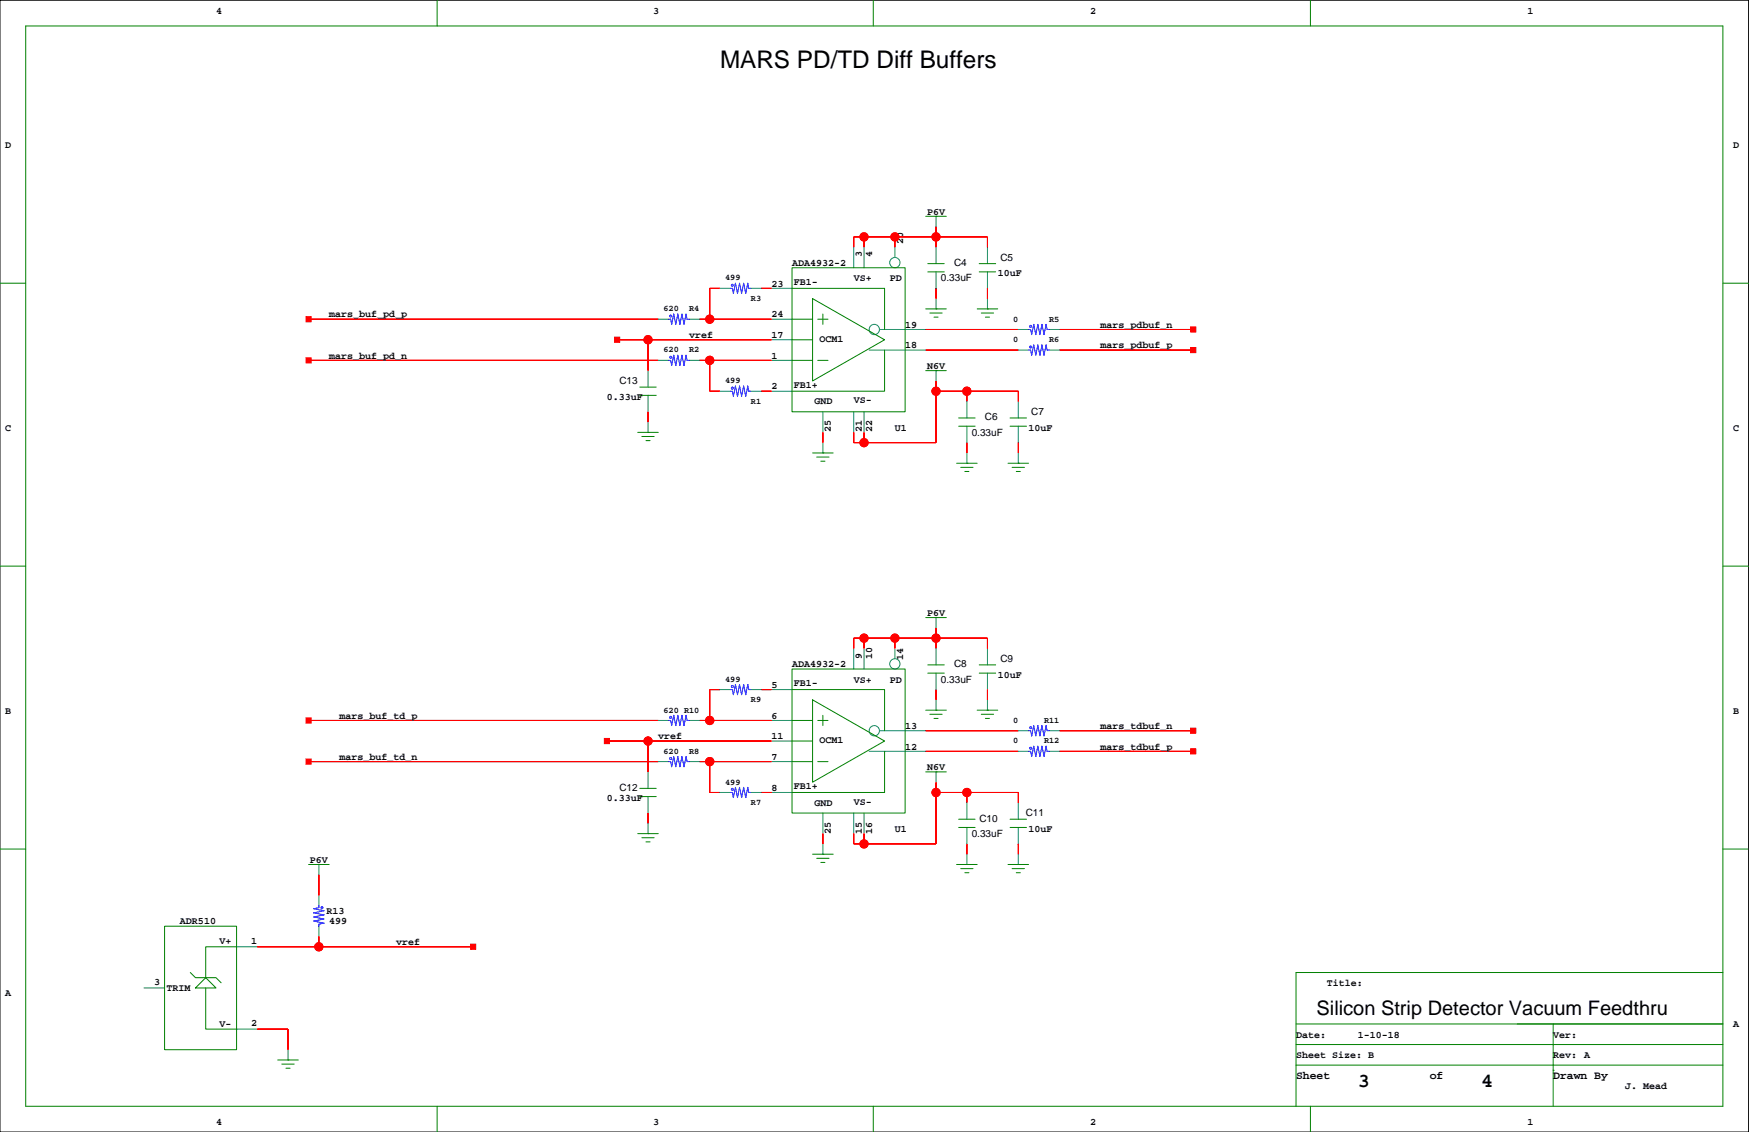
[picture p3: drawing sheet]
<svg xmlns="http://www.w3.org/2000/svg" width="432mm" height="279mm" viewBox="0 0 432 279" stroke-linecap="round" stroke-linejoin="round" font-family="sans-serif">
<path d="M0 .1h431.7v279.3h-431.7z" fill="none" stroke="#000" stroke-width=".25"/>
<g fill="none" stroke="#008000" stroke-width=".25">
<path d="M6.3 6.4h419.1v266.7h-419.1zM107.9 .1v6.3M215.6 .1v6.3M323.5 .1v6.3M228.5 53.4h5.1M231.1 53.4h.1M0 69.9h6.3M195.5 66.1h28v35.5h-28zM195.5 71.2h22.9v10.1M195.5 78.8h5.1M200.6 73.7l17.8 10.2-17.8 10.1zM201.9 78.8h2.5"/>
<path d="M203.2 77.5v2.6M228.5 76.2h5.1M229.1 67.1h4M229.1 65.1h4M229.6 77.3h3M230.6 78.3h1M231.1 76.2h.1M241.2 76.2h5.1M241.8 67.1h4M241.8 65.1h4M242.3 77.3h3M243.3 78.3h1"/>
<path d="M243.8 76.2h.1M425.4 69.9h6.3M158 97.6h4M158 95.5h4M195.5 88.9h5.1M195.5 83.9h5.1M201.9 88.9h2.5M218.4 86.4v10.2h-22.9M228.5 91.5h5.1M231.1 91.5h.1M157.4 106.7h5.1M158.5 107.7h3"/>
<path d="M159.5 108.8h1M160 106.7h.1M200.6 111.8h5.1M201.6 112.8h3.1M202.6 113.8h1.1M203.2 111.8h.1M236.2 114.3h5M236.7 105.2h4M236.7 103.2h4M237.2 115.4h3M238.2 116.4h1M238.7 114.3h.1"/>
<path d="M248.9 114.3h5M249.4 105.2h4M249.4 103.2h4M249.9 115.4h3M250.9 116.4h1M251.4 114.3h.1M0 139.7h6.3M425.4 139.7h6.3M228.5 152.4h5.1M231.1 152.4h.1M195.5 165.1h28v35.6h-28zM195.5 170.2h22.9v10.2"/>
<path d="M195.5 177.8h5.1M200.6 172.7l17.8 10.2-17.8 10.2zM201.9 177.8h2.5M203.2 176.6v2.5M228.5 175.3h5.1M229.1 166.1h4M229.1 164.1h4M229.6 176.3h3M230.6 177.3h1M231.1 175.3h.1M241.2 175.3h5.1M241.8 166.1h4"/>
<path d="M241.8 164.1h4M242.3 176.3h3M243.3 177.3h1M243.8 175.3h.1M158 196.6h4M158 194.6h4M195.5 188h5.1M195.5 182.9h5.1M201.9 188h2.5M218.4 185.4v10.2h-22.9M228.5 190.5h5.1M231.1 190.5h.1"/>
<path d="M0 209.6h6.3M76.2 213.4h5.1M78.7 213.4h.1M157.4 205.8h5.1M158.5 206.8h3M159.5 207.8h1M160 205.8h.1M200.6 210.8h5.1M201.6 211.9h3.1M202.6 212.9h1.1M203.2 210.8h.1M236.2 213.4h5"/>
<path d="M236.7 204.2h4M236.7 202.2h4M237.2 214.4h3M238.2 215.4h1M238.7 213.4h.1M248.9 213.4h5M249.4 204.2h4M249.4 202.2h4M249.9 214.4h3M250.9 215.4h1M251.4 213.4h.1M425.4 209.6h6.3"/>
<path d="M40.6 228.6h17.8v30.5h-17.8zM58.4 233.7h-7.6v7.6M47 240l1.2 1.3h5.1l1.3 1.3M48.2 243.8l2.6-2.5 2.5 2.5zM50.8 243.8v10.2h7.6M320 257.8h105.4M320 252.7h105.4M383.5 252.7v20.4M425.4 240h-105.4v33.1M68.6 261.6h5M69.6 262.6h3M70.6 263.7h1"/>
<path d="M71.1 261.6h.1M107.9 273.1v6.3M215.6 273.1v6.3M320 262.9h105.4M323.5 273.1v6.3M383.5 264.2h.1"/>
</g>
<g fill="none" stroke="#008080" stroke-width=".25">
<path d="M231.1 53.4v2.5M162.5 78.8h2.6M170.1 78.8h2.6M177.8 71.2h2.5M185.4 71.2h2.5M190.5 78.8h5M190.5 71.2h5M210.8 61v5.1M213.3 61v5.1M220.9 61v2.5M231.1 61v4.1M231.1 67.1v4.1"/>
<path d="M231.1 73.7v2.5M243.8 61v4.1M243.8 67.1v4.1M243.8 73.7v2.5M160 91.5v4M160 97.6v4M162.5 88.9h2.6M170.1 88.9h2.6M177.8 96.6h2.5M185.4 96.6h2.5M190.5 88.9h5M190.5 96.6h5"/>
<path d="M190.5 83.9h5M214.6 86.4h13.9M217.1 81.3h11.4M231.1 91.5v2.5M238.7 99.1v4.1M251.4 99.1v4.1M251.4 81.3h2.5M251.4 86.4h2.5M259 81.3h2.6M259 86.4h2.6M160 104.2v2.5M203.2 101.6v5.1"/>
<path d="M203.2 109.3v2.5M210.8 101.6v5.1M213.3 101.6v5.1M238.7 105.2v4.1M238.7 111.8v2.5M251.4 105.2v4.1M251.4 111.8v2.5M231.1 152.4v2.6M162.5 177.8h2.6M170.1 177.8h2.6M177.8 170.2h2.5M185.4 170.2h2.5"/>
<path d="M190.5 177.8h5M190.5 170.2h5M210.8 160v5.1M213.3 160v5.1M220.9 160v2.6M231.1 160v4.1M231.1 166.1v4.1M231.1 172.7v2.6M243.8 160v4.1M243.8 166.1v4.1M243.8 172.7v2.6M160 190.5v4.1"/>
<path d="M160 196.6v4.1M162.5 188h2.6M170.1 188h2.6M177.8 195.6h2.5M185.4 195.6h2.5M190.5 188h5M190.5 195.6h5M190.5 182.9h5M214.6 185.4h13.9M217.1 180.4h11.4M231.1 190.5v2.6M238.7 198.1v4.1"/>
<path d="M251.4 198.1v4.1M251.4 180.4h2.5M251.4 185.4h2.5M259 180.4h2.6M259 185.4h2.6M78.7 213.4v2.5M160 203.2v2.6M203.2 200.7v5.1M203.2 208.3v2.5M210.8 200.7v5.1M213.3 200.7v5.1M238.7 204.2v4.1"/>
<path d="M238.7 210.8v2.6M251.4 204.2v4.1M251.4 210.8v2.6M58.4 233.7h5.1M78.7 221v2.5M78.7 228.6v2.6M35.6 243.8h5M58.4 254h5.1M71.1 259.1v2.5"/>
<circle cx="220.9" cy="64.8" r="1.27"/>
<circle cx="215.9" cy="81.3" r="1.27"/>
<circle cx="220.9" cy="163.9" r="1.27"/>
<circle cx="215.9" cy="180.4" r="1.27"/>
</g>
<g fill="#f00" stroke="#f00" stroke-width=".25">
<path d="M231.1 71.2v2.5z" fill-rule="evenodd"/>
<path d="M243.8 71.2v2.5z" fill-rule="evenodd"/>
<path d="M238.7 109.3v2.5z" fill-rule="evenodd"/>
<path d="M251.4 109.3v2.5z" fill-rule="evenodd"/>
<path d="M231.1 170.2v2.5z" fill-rule="evenodd"/>
<path d="M243.8 170.2v2.5z" fill-rule="evenodd"/>
<path d="M238.7 208.3v2.5z" fill-rule="evenodd"/>
<path d="M251.4 208.3v2.5z" fill-rule="evenodd"/>
<path d="M160 200.7v2.5z" fill-rule="evenodd"/>
<path d="M160 101.6v2.6z" fill-rule="evenodd"/>
<path d="M203.2 106.7v2.6z" fill-rule="evenodd"/>
<path d="M203.2 205.8v2.5z" fill-rule="evenodd"/>
<path d="M261.6 86.4h33z" fill-rule="evenodd"/>
<path d="M293.9 85.8h1.3v1.2h-1.3z" fill-rule="evenodd"/>
<path d="M261.6 81.3h33z" fill-rule="evenodd"/>
<path d="M293.9 80.7h1.3v1.3h-1.3z" fill-rule="evenodd"/>
<path d="M152.4 83.9h7.6z" fill-rule="evenodd"/>
<path d="M160 83.9v7.6z" fill-rule="evenodd"/>
<path d="M160 83.9h30.5z" fill-rule="evenodd"/>
<path d="M151.7 83.2h1.3v1.3h-1.3z" fill-rule="evenodd"/>
<path d="M160 182.9h30.5z" fill-rule="evenodd"/>
<path d="M160 182.9v7.6z" fill-rule="evenodd"/>
<path d="M149.8 182.9h10.2z" fill-rule="evenodd"/>
<path d="M149.2 182.3h1.3v1.2h-1.3z" fill-rule="evenodd"/>
<path d="M261.6 185.4h33z" fill-rule="evenodd"/>
<path d="M293.9 184.8h1.3v1.3h-1.3z" fill-rule="evenodd"/>
<path d="M261.6 180.4h33z" fill-rule="evenodd"/>
<path d="M293.9 179.7h1.3v1.3h-1.3z" fill-rule="evenodd"/>
<path d="M210.8 58.5v2.5z" fill-rule="evenodd"/>
<path d="M210.8 58.5h2.5z" fill-rule="evenodd"/>
<path d="M243.8 58.5v2.5z" fill-rule="evenodd"/>
<path d="M220.9 58.5v2.5z" fill-rule="evenodd"/>
<path d="M220.9 58.5h10.2z" fill-rule="evenodd"/>
<path d="M213.3 58.5v2.5z" fill-rule="evenodd"/>
<path d="M213.3 58.5h7.6z" fill-rule="evenodd"/>
<path d="M231.1 58.5h12.7z" fill-rule="evenodd"/>
<path d="M231.1 55.9v2.6z" fill-rule="evenodd"/>
<path d="M231.1 58.5v2.5z" fill-rule="evenodd"/>
<path d="M231.1 155v2.5z" fill-rule="evenodd"/>
<path d="M231.1 157.5v2.5z" fill-rule="evenodd"/>
<path d="M210.8 157.5v2.5z" fill-rule="evenodd"/>
<path d="M210.8 157.5h2.5z" fill-rule="evenodd"/>
<path d="M213.3 157.5v2.5z" fill-rule="evenodd"/>
<path d="M213.3 157.5h7.6z" fill-rule="evenodd"/>
<path d="M220.9 157.5v2.5z" fill-rule="evenodd"/>
<path d="M243.8 157.5v2.5z" fill-rule="evenodd"/>
<path d="M231.1 157.5h12.7z" fill-rule="evenodd"/>
<path d="M220.9 157.5h10.2z" fill-rule="evenodd"/>
<path d="M213.3 106.7v2.6z" fill-rule="evenodd"/>
<path d="M210.8 106.7v2.6z" fill-rule="evenodd"/>
<path d="M210.8 109.3h2.5z" fill-rule="evenodd"/>
<path d="M213.3 109.3h17.8z" fill-rule="evenodd"/>
<path d="M231.1 96.6v12.7z" fill-rule="evenodd"/>
<path d="M231.1 94v2.6z" fill-rule="evenodd"/>
<path d="M251.4 96.6v2.5z" fill-rule="evenodd"/>
<path d="M238.7 96.6h12.7z" fill-rule="evenodd"/>
<path d="M231.1 96.6h7.6z" fill-rule="evenodd"/>
<path d="M238.7 96.6v2.5z" fill-rule="evenodd"/>
<path d="M231.1 193.1v2.5z" fill-rule="evenodd"/>
<path d="M210.8 208.3h2.5z" fill-rule="evenodd"/>
<path d="M213.3 205.8v2.5z" fill-rule="evenodd"/>
<path d="M231.1 195.6v12.7z" fill-rule="evenodd"/>
<path d="M231.1 195.6h7.6z" fill-rule="evenodd"/>
<path d="M251.4 195.6v2.5z" fill-rule="evenodd"/>
<path d="M238.7 195.6v2.5z" fill-rule="evenodd"/>
<path d="M213.3 208.3h17.8z" fill-rule="evenodd"/>
<path d="M210.8 205.8v2.5z" fill-rule="evenodd"/>
<path d="M238.7 195.6h12.7z" fill-rule="evenodd"/>
<path d="M175.2 88.9v7.7z" fill-rule="evenodd"/>
<path d="M175.2 96.6h2.6z" fill-rule="evenodd"/>
<path d="M172.7 88.9h2.5z" fill-rule="evenodd"/>
<path d="M175.2 88.9h15.3z" fill-rule="evenodd"/>
<path d="M187.9 96.6h2.6z" fill-rule="evenodd"/>
<path d="M187.9 71.2h2.6z" fill-rule="evenodd"/>
<path d="M172.7 78.8h2.5z" fill-rule="evenodd"/>
<path d="M175.2 71.2h2.6z" fill-rule="evenodd"/>
<path d="M175.2 71.2v7.6z" fill-rule="evenodd"/>
<path d="M175.2 78.8h15.3z" fill-rule="evenodd"/>
<path d="M228.5 86.4h22.9z" fill-rule="evenodd"/>
<path d="M228.5 81.3h22.9z" fill-rule="evenodd"/>
<path d="M175.2 188h15.3z" fill-rule="evenodd"/>
<path d="M172.7 188h2.5z" fill-rule="evenodd"/>
<path d="M175.2 195.6h2.6z" fill-rule="evenodd"/>
<path d="M175.2 188v7.6z" fill-rule="evenodd"/>
<path d="M187.9 195.6h2.6z" fill-rule="evenodd"/>
<path d="M187.9 170.2h2.6z" fill-rule="evenodd"/>
<path d="M175.2 170.2h2.6z" fill-rule="evenodd"/>
<path d="M175.2 177.8h15.3z" fill-rule="evenodd"/>
<path d="M175.2 170.2v7.6z" fill-rule="evenodd"/>
<path d="M172.7 177.8h2.5z" fill-rule="evenodd"/>
<path d="M228.5 185.4h22.9z" fill-rule="evenodd"/>
<path d="M228.5 180.4h22.9z" fill-rule="evenodd"/>
<path d="M76.2 188h86.3z" fill-rule="evenodd"/>
<path d="M75.5 187.3h1.3v1.3h-1.3z" fill-rule="evenodd"/>
<path d="M76.2 177.8h86.3z" fill-rule="evenodd"/>
<path d="M75.5 177.2h1.3v1.3h-1.3z" fill-rule="evenodd"/>
<path d="M76.2 78.8h86.3z" fill-rule="evenodd"/>
<path d="M75.5 78.2h1.3v1.2h-1.3z" fill-rule="evenodd"/>
<path d="M76.2 88.9h86.3z" fill-rule="evenodd"/>
<path d="M75.5 88.3h1.3v1.3h-1.3z" fill-rule="evenodd"/>
<path d="M78.7 215.9v5.1z" fill-rule="evenodd"/>
<path d="M78.7 233.7h38.1z" fill-rule="evenodd"/>
<path d="M78.7 231.2v2.5z" fill-rule="evenodd"/>
<path d="M63.5 233.7h15.2z" fill-rule="evenodd"/>
<path d="M116.2 233.1h1.2v1.2h-1.2z" fill-rule="evenodd"/>
<path d="M63.5 254h7.6z" fill-rule="evenodd"/>
<path d="M71.1 254v5.1z" fill-rule="evenodd"/>
<circle cx="160" cy="83.9" r="1.02"/>
<circle cx="160" cy="182.9" r="1.02"/>
<circle cx="213.3" cy="58.5" r="1.02"/>
<circle cx="220.9" cy="58.5" r="1.02"/>
<circle cx="231.1" cy="58.5" r="1.02"/>
<circle cx="213.3" cy="157.5" r="1.02"/>
<circle cx="220.9" cy="157.5" r="1.02"/>
<circle cx="231.1" cy="157.5" r="1.02"/>
<circle cx="213.3" cy="109.3" r="1.02"/>
<circle cx="231.1" cy="96.6" r="1.02"/>
<circle cx="238.7" cy="96.6" r="1.02"/>
<circle cx="231.1" cy="195.6" r="1.02"/>
<circle cx="213.3" cy="208.3" r="1.02"/>
<circle cx="238.7" cy="195.6" r="1.02"/>
<circle cx="175.2" cy="88.9" r="1.02"/>
<circle cx="175.2" cy="78.8" r="1.02"/>
<circle cx="175.2" cy="188" r="1.02"/>
<circle cx="175.2" cy="177.8" r="1.02"/>
<circle cx="78.7" cy="233.7" r="1.02"/>
</g>
<g fill="none" stroke="#f00" stroke-width=".25">
<path d="M213.3 58.5v2.5M220.9 58.5v2.5M231.1 55.9v5.1M76.2 78.8h86.3M172.7 78.8h17.8M177.8 71.2h-2.6v7.6M187.9 71.2h2.6M210.8 61v-2.5h33v2.5M231.1 71.2v2.5M243.8 71.2v2.5M76.2 88.9h86.3M152.4 83.9h38.1"/>
<path d="M160 83.9v7.6M172.7 88.9h17.8M175.2 88.9v7.7h2.6M187.9 96.6h2.6M228.5 86.4h22.9M228.5 81.3h22.9M231.1 94v15.3h-20.3v-2.6M231.1 96.6h20.3v2.5M238.7 96.6v2.5M261.6 86.4h33M261.6 81.3h33M160 101.6v2.6"/>
<path d="M203.2 106.7v2.6M213.3 106.7v2.6M238.7 109.3v2.5M251.4 109.3v2.5M213.3 157.5v2.5M220.9 157.5v2.5M231.1 155v5M76.2 177.8h86.3M172.7 177.8h17.8M177.8 170.2h-2.6v7.6M187.9 170.2h2.6M210.8 160v-2.5h33v2.5"/>
<path d="M231.1 170.2v2.5M243.8 170.2v2.5M76.2 188h86.3M149.8 182.9h40.7M160 182.9v7.6M172.7 188h17.8M175.2 188v7.6h2.6M187.9 195.6h2.6M228.5 185.4h22.9M228.5 180.4h22.9M231.1 193.1v15.2h-20.3v-2.5M231.1 195.6h20.3v2.5"/>
<path d="M238.7 195.6v2.5M261.6 185.4h33M261.6 180.4h33M78.7 215.9v5.1M160 200.7v2.5M203.2 205.8v2.5M213.3 205.8v2.5M238.7 208.3v2.5M251.4 208.3v2.5M63.5 233.7h53.3M78.7 231.2v2.5M63.5 254h7.6v5.1"/>
<circle cx="213.3" cy="58.5" r="1.02"/>
<circle cx="220.9" cy="58.5" r="1.02"/>
<circle cx="231.1" cy="58.5" r="1.02"/>
<circle cx="175.2" cy="78.8" r="1.02"/>
<circle cx="160" cy="83.9" r="1.02"/>
<circle cx="175.2" cy="88.9" r="1.02"/>
<circle cx="231.1" cy="96.6" r="1.02"/>
<circle cx="238.7" cy="96.6" r="1.02"/>
<circle cx="213.3" cy="109.3" r="1.02"/>
<circle cx="213.3" cy="157.5" r="1.02"/>
<circle cx="220.9" cy="157.5" r="1.02"/>
<circle cx="231.1" cy="157.5" r="1.02"/>
<circle cx="175.2" cy="177.8" r="1.02"/>
<circle cx="160" cy="182.9" r="1.02"/>
<circle cx="175.2" cy="188" r="1.02"/>
<circle cx="231.1" cy="195.6" r="1.02"/>
<circle cx="238.7" cy="195.6" r="1.02"/>
<circle cx="213.3" cy="208.3" r="1.02"/>
<circle cx="78.7" cy="233.7" r="1.02"/>
</g>
<g fill="none" stroke="#00f" stroke-width=".25">
<path d="M165.1 78.8h.5l.2 1.3 .5-2.6 .5 2.6 .5-2.6 .6 2.6 .5-2.6 .5 2.6 .5-2.6 .2 1.3h.5M180.3 71.2h.5l.3 1.2 .5-2.5 .5 2.5 .5-2.5 .5 2.5 .5-2.5 .5 2.5 .5-2.5 .3 1.3h.5M165.1 88.9h.5l.2 1.3 .5-2.5 .5 2.5 .5-2.5 .6 2.5 .5-2.5 .5 2.5 .5-2.5 .2 1.2h.5M180.3 96.6h.5l.3 1.2 .5-2.5 .5 2.5 .5-2.5 .5 2.5 .5-2.5 .5 2.5 .5-2.5 .3 1.3h.5M253.9 81.3h.6l.2 1.3 .5-2.5 .5 2.5 .5-2.5 .5 2.5 .5-2.5 .6 2.5 .5-2.5 .2 1.2h.5M253.9 86.4h.6l.2 1.3 .5-2.6 .5 2.6 .5-2.6 .5 2.6 .5-2.6 .6 2.6 .5-2.6 .2 1.3h.5M165.1 177.8h.5l.2 1.3 .5-2.5 .5 2.5 .5-2.5 .6 2.5 .5-2.5 .5 2.5 .5-2.5 .2 1.2h.5M180.3 170.2h.5l.3 1.3 .5-2.6 .5 2.6 .5-2.6 .5 2.6 .5-2.6 .5 2.6 .5-2.6 .3 1.3h.5M165.1 188h.5l.2 1.3 .5-2.6 .5 2.6 .5-2.6 .6 2.6 .5-2.6 .5 2.6 .5-2.6 .2 1.3h.5M180.3 195.6h.5l.3 1.3 .5-2.6 .5 2.6 .5-2.6 .5 2.6 .5-2.6 .5 2.6 .5-2.6 .3 1.3h.5M253.9 180.4h.6l.2 1.2 .5-2.5 .5 2.5 .5-2.5 .5 2.5 .5-2.5 .6 2.5 .5-2.5 .2 1.3h.5M253.9 185.4h.6l.2 1.3 .5-2.5 .5 2.5 .5-2.5 .5 2.5 .5-2.5 .6 2.5 .5-2.5 .2 1.2h.5"/>
<path d="M78.7 223.5v.5l-1.2 .3 2.5 .5-2.5 .5 2.5 .5-2.5 .5 2.5 .5-2.5 .5 2.5 .5-1.3 .3v.5"/>
<circle cx="165.6" cy="78" r=".25"/>
<circle cx="180.8" cy="70.4" r=".25"/>
<circle cx="165.6" cy="88.2" r=".25"/>
<circle cx="180.8" cy="95.8" r=".25"/>
<circle cx="254.5" cy="85.6" r=".25"/>
<circle cx="254.5" cy="80.6" r=".25"/>
<circle cx="165.6" cy="177.1" r=".25"/>
<circle cx="180.8" cy="169.4" r=".25"/>
<circle cx="254.5" cy="179.6" r=".25"/>
<circle cx="165.6" cy="187.2" r=".25"/>
<circle cx="180.8" cy="194.8" r=".25"/>
<circle cx="254.5" cy="184.7" r=".25"/>
<circle cx="79.5" cy="224" r=".25"/>
</g>
<text font-size="6" x="177.8" y="16.8">MARS PD/TD Diff Buffers</text>
<g font-size="4.9">
<text x="325" y="250.6">Silicon Strip Detector Vacuum Feedthru</text>
<text x="335.2" y="268.4">3</text>
<text x="365.7" y="268.4">4</text>
</g>
<g font-size="2.8">
<text x="320" y="266.2">Sheet</text>
<text x="353" y="266.2">of</text>
<text x="383.5" y="266.2">Drawn By</text>
</g>
<g font-size="2.5">
<text x="53.3" y="3.4">4</text>
<text x="161.3" y="3.4">3</text>
<text x="269.2" y="3.4">2</text>
<text x="377.1" y="3.4">1</text>
<text x="1.3" y="36.4">D</text>
<text x="427.9" y="36.4">D</text>
<text x="228.9" y="53">P6V</text>
<text x="195.5" y="65.6">ADA4932-2</text>
<text x="212.8" y="63.5" transform="rotate(-90 212.8 63.5)">3</text>
<text x="215.3" y="63.5" transform="rotate(-90 215.3 63.5)">4</text>
<text x="223" y="60.2" transform="rotate(-90 223 60.2)">20</text>
<text x="235.5" y="65.6">C4</text>
<text x="247" y="64.4">C5</text>
<text x="190.5" y="70.7">23</text>
<text x="196" y="70.4">FB1-</text>
<text x="210.8" y="69.5">VS+</text>
<text x="219.7" y="69.5">PD</text>
<text x="232.3" y="69.5">0.33uF</text>
<text x="246.3" y="68.2">10uF</text>
<text x="81.3" y="78.3">mars_buf_pd_p</text>
<text x="170.1" y="83.4">vref</text>
<text x="190.5" y="83.4">17</text>
<text x="190.5" y="78.3">24</text>
<text x="223.5" y="80.9">19</text>
<text x="271.7" y="80.9">mars_pdbuf_n</text>
<text x="81.3" y="88.5">mars_buf_pd_n</text>
<text x="190.5" y="88.5">1</text>
<text x="202.3" y="84.3">OCM1</text>
<text x="223.5" y="86">18</text>
<text x="271.7" y="86">mars_pdbuf_p</text>
<text x="152.9" y="94.9">C13</text>
<text x="196" y="95.8">FB1+</text>
<text x="228.9" y="91">N6V</text>
<text x="149.8" y="98.7">0.33uF</text>
<text x="190.5" y="96.1">2</text>
<text x="201.1" y="99.8">GND</text>
<text x="210.8" y="99.6">VS-</text>
<text x="1.3" y="106.3">C</text>
<text x="205.1" y="106.7" transform="rotate(-90 205.1 106.7)">25</text>
<text x="212.8" y="106.7" transform="rotate(-90 212.8 106.7)">21</text>
<text x="215.3" y="106.7" transform="rotate(-90 215.3 106.7)">22</text>
<text x="220.9" y="106.3">U1</text>
<text x="239.9" y="107.5">0.33uF</text>
<text x="243.2" y="103.7">C6</text>
<text x="253.9" y="106.3">10uF</text>
<text x="254.6" y="102.5">C7</text>
<text x="427.9" y="106.3">C</text>
<text x="228.9" y="152">P6V</text>
<text x="195.5" y="164.7">ADA4932-2</text>
<text x="212.8" y="162.6" transform="rotate(-90 212.8 162.6)">9</text>
<text x="215.3" y="162.6" transform="rotate(-90 215.3 162.6)">10</text>
<text x="223" y="163" transform="rotate(-90 223 163)">14</text>
<text x="235.5" y="164.7">C8</text>
<text x="246.3" y="167.2">10uF</text>
<text x="247" y="163.4">C9</text>
<text x="190.5" y="169.8">5</text>
<text x="196" y="169.4">FB1-</text>
<text x="210.8" y="168.5">VS+</text>
<text x="219.7" y="168.5">PD</text>
<text x="232.3" y="168.5">0.33uF</text>
<text x="1.3" y="176.1">B</text>
<text x="83.8" y="177.4">mars_buf_td_p</text>
<text x="190.5" y="177.4">6</text>
<text x="223.5" y="179.9">13</text>
<text x="271.7" y="179.9">mars_tdbuf_n</text>
<text x="427.9" y="176.1">B</text>
<text x="162.5" y="182.5">vref</text>
<text x="190.5" y="182.5">11</text>
<text x="202.3" y="183.4">OCM1</text>
<text x="223.5" y="185">12</text>
<text x="271.7" y="185">mars_tdbuf_p</text>
<text x="83.8" y="187.5">mars_buf_td_n</text>
<text x="190.5" y="187.5">7</text>
<text x="228.9" y="190.1">N6V</text>
<text x="149.8" y="197.7">0.33uF</text>
<text x="152.9" y="195.2">C12</text>
<text x="190.5" y="195.2">8</text>
<text x="196" y="194.8">FB1+</text>
<text x="201.1" y="198.8">GND</text>
<text x="210.8" y="198.6">VS-</text>
<text x="241.8" y="202.8">C10</text>
<text x="253.2" y="201.5">C11</text>
<text x="205.1" y="205.8" transform="rotate(-90 205.1 205.8)">25</text>
<text x="212.8" y="205.8" transform="rotate(-90 212.8 205.8)">15</text>
<text x="215.3" y="205.8" transform="rotate(-90 215.3 205.8)">16</text>
<text x="220.9" y="205.3">U1</text>
<text x="239.9" y="206.6">0.33uF</text>
<text x="253.9" y="205.3">10uF</text>
<text x="76.5" y="212.9">P6V</text>
<text x="80.6" y="225.5">R13</text>
<text x="44.4" y="228">ADR510</text>
<text x="54.2" y="233.1">V+</text>
<text x="62" y="232.9">1</text>
<text x="81.3" y="228.2">499</text>
<text x="97.8" y="233.3">vref</text>
<text x="1.3" y="245.9">A</text>
<text x="38.1" y="243">3</text>
<text x="41.1" y="244.5">TRIM</text>
<text x="327.6" y="243.4">Title:</text>
<text x="54.2" y="253.4">V-</text>
<text x="62" y="253.2">2</text>
<text x="320" y="256.1">Date:</text>
<text x="335.2" y="256.1">1-10-18</text>
<text x="383.5" y="256.1">Ver:</text>
<text x="427.9" y="253.6">A</text>
<text x="320" y="261.2">Sheet Size: B</text>
<text x="383.5" y="261.2">Rev: A</text>
<text x="401.2" y="268.8">J. Mead</text>
<text x="53.3" y="277.7">4</text>
<text x="161.3" y="277.7">3</text>
<text x="269.2" y="277.7">2</text>
<text x="377.1" y="277.7">1</text>
</g>
<g font-size="2.1">
<text x="179" y="69.2">499</text>
<text x="163.8" y="76.8">620</text>
<text x="170.1" y="76.8">R4</text>
<text x="185.4" y="74.3">R3</text>
<text x="250.1" y="79.4">0</text>
<text x="259" y="79.4">R5</text>
<text x="163.8" y="87">620</text>
<text x="170.1" y="87">R2</text>
<text x="250.1" y="84.5">0</text>
<text x="259" y="84.5">R6</text>
<text x="179" y="94.6">499</text>
<text x="185.4" y="99.7">R1</text>
<text x="179" y="168.3">499</text>
<text x="185.4" y="173.3">R9</text>
<text x="163.8" y="175.9">620 R10</text>
<text x="250.1" y="178.4">0</text>
<text x="257.8" y="178.4">R11</text>
<text x="250.1" y="183.5">0</text>
<text x="257.8" y="183.5">R12</text>
<text x="163.8" y="186">620</text>
<text x="170.1" y="186">R8</text>
<text x="179" y="193.7">499</text>
<text x="185.4" y="198.7">R7</text>
</g>
</svg>
